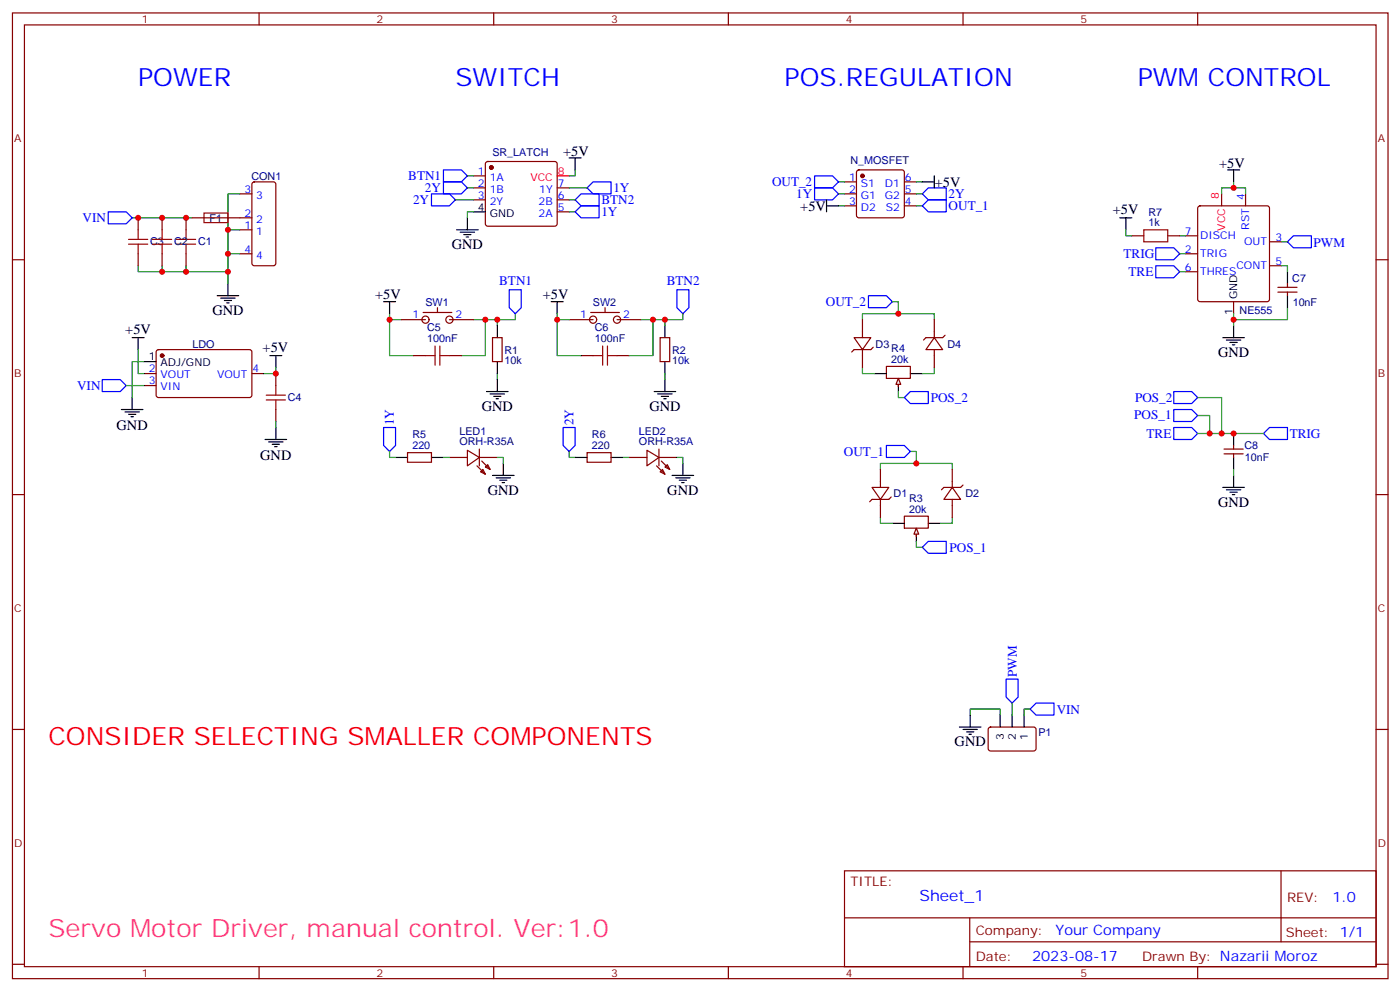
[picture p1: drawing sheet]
<svg xmlns="http://www.w3.org/2000/svg" width="413mm" height="292mm" viewBox="0 0 413 292" stroke-linecap="round" stroke-linejoin="round" font-family="sans-serif">
<g fill="none" stroke="#870000" stroke-width=".35">
<path d="M3.7 3.8h405.3v284.3h-405.3zM7.2 7.3h398.3v277.3h-398.3zM76.3 3.8v3.5M145.5 3.8v3.5M214.6 3.8v3.5M283.8 3.8v3.5M352.9 3.8v3.5M139.5 51.8h3.5M139.5 55.3h3.5M139.5 58.8h3.5M143.3 47.8l.4-.2h19.8l.5 .2 .2 .5v17.6l-.3 .5-.4 .2h-19.8l-.5-.2-.2-.5v-17.6zM164.2 55.3h3.5"/>
<path d="M164.2 58.8h3.5M248.8 53.6h3.6M248.8 57.1h3.6M252.6 50.2l.5-.2h12.7l.5 .2 .2 .5v12.7l-.2 .5-.5 .2h-12.7l-.5-.2-.2-.5v-12.7zM266.5 53.6h3.5M266.5 57.1h3.5M3.7 76.5h3.5M164.2 62.4h3.5M248.8 60.6h3.6M266.5 60.6h3.5M405.5 76.5h3.5M118.3 94.1h7.1"/>
<path d="M124.7 92h8.4M128.9 90.6v1.4M132.4 94.1h7.1M145.1 99.4h2.9v7.1h-2.9zM167.7 94.1h7.1M174.1 92h8.4M178.3 90.6v1.4M181.8 94.1h7.1M194.5 99.4h2.8v7.1h-2.8zM121.8 104.7h3.6M132.4 104.7h3.6M171.2 104.7h3.6"/>
<path d="M181.8 104.7h3.5M3.7 145.6h3.5M266.5 152h7v3.5h-7zM270 156.2v1.8M405.5 145.6h3.5M3.7 214.8h3.5M405.5 214.8h3.5M248.8 256.4h156.7v28.2h-156.7zM377.5 256.4v20.9M248.9 270.2h156.5M285.8 277.3h119.6M285.8 270.2v14.2"/>
<path d="M3.7 283.9h3.5M76.3 284.6v3.5M145.5 284.6v3.5M214.6 284.6v3.5M283.8 284.6v3.5M352.9 284.6v3.5M405.5 283.9h3.5"/>
<circle cx="125.4" cy="94.1" r="1.06"/>
<circle cx="132.4" cy="94.1" r="1.06"/>
<circle cx="174.8" cy="94.1" r="1.06"/>
<circle cx="181.8" cy="94.1" r="1.06"/>
</g>
<g fill="#870000" stroke="#870000" stroke-width=".35">
<circle cx="144.8" cy="49.3" r=".53"/>
<circle cx="254.1" cy="51.8" r=".53"/>
</g>
<g fill="none" stroke="#000" stroke-width=".35">
<path d="M167.7 46.5h3.5M169.5 46.5v3.5M134.5 67.7h6.4M135.6 68.4h4.2M136.7 69.1h2.1M137.4 69.8h.7M137.7 64.1v3.6M139.5 62.4h3.5M113 88.8h3.6M114.8 88.8v3.6M146.5 95.9v3.5M162.4 88.8h3.5"/>
<path d="M164.2 88.8v3.6M195.9 95.9v3.5M143.4 115.3h6.3M144.4 116h4.3M145.5 116.7h2.1M146.2 117.4h.7M146.5 106.5v3.5M146.5 111.8v3.5M192.8 115.3h6.3M193.8 116h4.2M194.9 116.7h2.1M195.6 117.4h.7"/>
<path d="M195.9 106.5v3.5M195.9 111.8v3.5M263 154.1h3.5M270 155.9v3.5M273.5 154.1h3.6"/>
</g>
<path d="M164.2 51.8h3.5" fill="none" stroke="#f00" stroke-width=".35"/>
<path d="M127.1 57.1h5.3l1.8 1.7-1.8 1.8h-5.3zM130.7 50h5.3l1.7 1.8-1.7 1.8h-5.3zM130.7 53.6h5.3l1.7 1.7-1.7 1.8h-5.3zM171.2 57.1h5.3v3.5h-5.3l-1.7-1.8zM173 55.3l1.8-1.7h5.3v3.5h-5.3zM240 55.3h5.3l1.8 1.8-1.8 1.7h-5.3zM271.8 57.1l1.7-1.8h5.3v3.5h-5.3zM169.5 62.4l1.7-1.8h5.3v3.5h-5.3zM150.1 85.3h3.5v5.3l-1.8 1.8-1.7-1.8zM199.5 85.3h3.5v5.3l-1.8 1.8-1.7-1.8z" fill="none" stroke="#00f" stroke-width=".35"/>
<g fill="none" stroke="#008700" stroke-width=".35">
<path d="M134.2 58.8h5.3M137.7 51.8h1.8M137.7 55.3h1.8M167.7 58.8h1.8M167.7 55.3h5.3M169.5 50v1.8h-1.8M247.1 57.1h1.7M247.1 53.6h1.7M270 57.1h1.8M270 53.6h1.8M139.5 62.4h-1.8v1.7M167.7 62.4h1.8"/>
<path d="M247.1 60.6h1.7M270 60.6h1.8M114.8 94.1v10.6h7M114.8 92.4v1.7h3.5M139.5 94.1h3.5v10.6h-7M143 94.1h3.5v1.8M151.8 92.4v1.7h-5.3M164.2 92.4v1.7h3.5M164.2 94.1v10.6h7M188.9 94.1h3.5v10.6h-7.1M192.4 94.1h3.5v1.8M201.2 92.4v1.7h-5.3"/>
<path d="M146.5 110v1.8M195.9 110v1.8"/>
</g>
<path d="M125.4 104.7h2.8M128.2 101.9v5.6M129.6 104.7h2.8M129.6 101.9v5.6M174.8 104.7h2.8M177.6 101.9v5.6M179 101.9v5.6M179 104.7h2.8" fill="none" stroke="#a10000" stroke-width=".35"/>
<path d="M270 155.5l.7 1.8h-1.4z" fill="#f0f0f0" stroke="#870000" stroke-width=".35"/>
<path d="M257.7 110h3.5M264.7 111.8v3.5M268.3 110h3.5" fill="none" stroke="#000" stroke-width=".35"/>
<path d="M261.2 107.9h7.1v3.5h-7.1zM264.7 112.1v1.8" fill="none" stroke="#870000" stroke-width=".35"/>
<path d="M264.7 111.4l.7 1.8h-1.4z" fill="#f0f0f0" stroke="#870000" stroke-width=".35"/>
<g fill="none" stroke="#008700" stroke-width=".35">
<path d="M70.7 57.1h-3.5v10.6M363.5 53.6v1.7h-3.5v1.8M363.5 55.3h3.5v1.8M38.9 64.1h17.7M40.7 78.2v1.8h7.1M47.8 78.2v1.8h7v-1.8M67.2 74.7h3.5M70.7 67.7h-3.5v15.8M331.8 67.7v1.7h1.7M347.6 69.4h1.8M347.6 74.7h1.8M377.6 78.2h1.8v1.8"/>
<path d="M377.6 71.2h1.8M54.8 80h12.4M263 88.8h1.7v3.6h10.6v1.7M264.7 92.4h-10.6v1.7M347.6 80h1.8M363.5 92.4v3.5M379.4 90.6v3.5h-15.9M37.2 113.5h5.3M40.7 102.9v7.1h1.8M42.5 106.5h-3.6v10.6M81.3 108.2v1.8h-3.5M254.1 108.2v1.8h3.6"/>
<path d="M264.7 115.3v1.8h1.8M275.3 108.2v1.8h-3.5M352.9 117.1h7.1v10.5M81.3 124.1v1.8M114.8 132.9v1.8h1.8M130.7 134.7h1.7M146.5 134.7h1.8v1.8M167.7 132.9v1.8h1.8M183.6 134.7h1.7M199.5 134.7h1.7v1.8M268.3 132.9h1.7v3.6h10.6v1.7M270 136.5h-10.6v1.7"/>
<path d="M352.9 127.6h19.4M352.9 122.3h3.5v5.3M363.5 138.2v1.8M259.4 152.3v1.8h3.6M270 159.4v1.7h1.8M280.6 152.3v1.8h-3.5M285.9 210.5v-1.7h8.8v1.7M298.2 207v3.5M303.5 208.8h-1.7v1.7"/>
</g>
<g fill="none" stroke="#00f" stroke-width=".35">
<path d="M240 51.8h5.3l1.8 1.8-1.8 1.7h-5.3zM31.9 62.4h5.3l1.7 1.7-1.7 1.8h-5.3zM271.8 60.6l1.7-1.8h5.3v3.6h-5.3zM340.6 78.2h5.3l1.7 1.8-1.7 1.8h-5.3zM340.6 73h5.3l1.7 1.7-1.7 1.8h-5.3zM379.4 71.2l1.7-1.8h5.3v3.6h-5.3zM255.9 87.1h5.3l1.8 1.7-1.8 1.8h-5.3zM30.1 111.8h5.3l1.8 1.7-1.8 1.8h-5.3zM266.5 117.1l1.8-1.8h5.2v3.5h-5.2zM345.9 115.3h5.3l1.7 1.8-1.7 1.7h-5.3zM113 125.9h3.6v5.3l-1.8 1.7-1.8-1.7zM165.9 125.9h3.6v5.3l-1.8 1.7-1.8-1.7z"/>
<path d="M261.2 131.2h5.3l1.8 1.7-1.8 1.8h-5.3zM345.9 120.6h5.3l1.7 1.7-1.7 1.8h-5.3zM345.9 125.9h5.3l1.7 1.7-1.7 1.8h-5.3zM372.3 127.6l1.8-1.7h5.3v3.5h-5.3zM271.8 161.1l1.7-1.7h5.3v3.5h-5.3zM296.5 200h3.5v5.2l-1.8 1.8-1.7-1.8zM303.5 208.8l1.8-1.8h5.3v3.5h-5.3z"/>
</g>
<g fill="none" stroke="#870000" stroke-width=".35">
<path d="M70.7 57.1h3.5M74.5 53.8l.4-.2h5.7l.6 .4 .1 23.5-.5 .7h-5.9l-.6-.4-.1-23.5zM360 57.1v3.5M367 57.1v3.5M40.7 64.1v3.6M40.7 74.7v3.5M47.8 64.1v3.6M47.8 74.7v3.5M54.8 64.1v3.6M54.8 74.7v3.5M56.6 64.1h17.6M70.7 74.7h3.5"/>
<path d="M70.7 67.7h3.5M333.5 69.4h3.5M344.1 69.4h3.5M349.4 69.4h3.5M349.4 74.7h3.5M353.2 60.8l.4-.2h19.8l.5 .2 .2 .5v26.8l-.2 .5-.5 .2h-19.8l-.5-.2-.2-.5v-26.8zM374.1 78.2h3.5M374.1 71.2h3.5M251.7 99.4h4.9l-2.5 3.5zM254.1 94.1v5.3M275.3 99.4l2.5 3.5h-5zM275.3 94.1v5.3"/>
<path d="M278.5 98.7l-.7 .7h-5l-.7 .7M349.4 80h3.5M363.5 88.8v3.6M376.6 86h5.6M376.6 84.6h5.6M379.4 83.5v1.1M379.4 86v1.1M42.5 110h3.5M42.5 113.5h3.5M46.2 103.1l.5-.2 27.1 .1 .4 .6v13l-.7 .5-27.1-.1-.4-.7v-12.7zM74.2 110h3.6M81.3 110v3.5"/>
<path d="M254.1 102.9v5.3M257.3 102.2l-.7 .7h-4.9l-.7 .7M275.3 102.9v5.3M81.3 120.6v3.5M120.1 133.3h7v2.8h-7zM132.4 134.7h5.3M137.7 132.6l3.6 2.1-3.6 2.5zM140.5 137.2l2.5 2.4M141.3 134.7h5.2M141.3 132.2v5M142 135.7l2.4 2.5M142.3 138.2l.7 1.4-1.4-.7z"/>
<path d="M143 137.5l.7-.7 .7 1.4zM173 133.3h7.1v2.8h-7.1zM185.3 134.7h5.3M190.6 132.6l3.6 2.1-3.6 2.5zM193.5 137.2l2.4 2.4M194.2 134.7h5.3M194.2 132.2v5M194.9 135.7l2.4 2.5M195.2 138.2l.7 1.4-1.4-.7zM195.9 137.5l.7-.7 .7 1.4zM259.4 138.2v5.3M280.6 138.2v5.3"/>
<path d="M360.7 133.6h5.6M360.7 132.2h5.6M363.5 131.2v1M363.5 133.6v1.1M257 143.5h4.9l-2.5 3.5zM259.4 147v5.3M262.6 146.3l-.7 .7h-4.9l-.7 .7M280.6 143.5l2.5 3.5h-5zM280.6 147v5.3M283.8 142.8l-.7 .7h-5l-.7 .7M291.4 214.3l.5-.2h13l.4 .7-.1 5.9-.6 .4h-13l-.4-.7v-5.6z"/>
</g>
<g fill="none" stroke="#000" stroke-width=".35">
<path d="M243.6 58.8v3.6M271.8 53.6h3.5M275.3 51.8v3.5M361.7 50h3.6M363.5 50v3.6M243.6 60.6h3.5M330 64.1h3.5M331.8 64.1v3.6M38.9 99.4h3.6M40.7 99.4v3.5M64 87.1h6.3M65.1 87.8h4.2"/>
<path d="M66.1 88.5h2.1M66.8 89.2h.7M67.2 83.5v3.6M360.3 99.4h6.4M363.5 95.9v3.5M379.4 80v3.5M379.4 87.1v3.5M38.9 117.1v3.5M42.5 106.5h3.5M79.5 104.7h3.5M81.3 104.7v3.5M361.4 100.1h4.2"/>
<path d="M362.4 100.8h2.2M363.1 101.5h.8M35.8 120.6h6.3M36.8 121.3h4.3M37.9 122h2.1M38.6 122.7h.7M78.1 129.4h6.4M79.2 130.1h4.2M80.2 130.8h2.1M80.9 131.5h.7M81.3 125.9v3.5M116.6 134.7h3.5"/>
<path d="M127.1 134.7h3.6M145.1 140h6.4M148.3 136.5v3.5M169.5 134.7h3.5M180.1 134.7h3.5M198 140h6.4M201.2 136.5v3.5M363.5 127.6v3.6M363.5 134.7v3.5M363.5 140v3.5M146.2 140.7h4.2M147.2 141.4h2.2"/>
<path d="M148 142.1h.7M199.1 140.7h4.2M200.2 141.4h2.1M200.9 142.1h.7M360.3 143.5h6.4M361.4 144.2h4.2M362.4 144.9h2.2M363.1 145.6h.8M282.7 214.1h6.4M283.8 214.8h4.2M284.8 215.5h2.1M285.5 216.2h.7"/>
<path d="M285.9 210.5v3.6M294.7 210.5v3.6M298.2 210.5v3.6M301.8 210.5v3.6"/>
</g>
<g fill="none" stroke="#a10000" stroke-width=".35">
<path d="M37.9 71.9h5.6M37.9 70.5h5.6M40.7 67.7v2.8M40.7 71.9v2.8M44.9 71.9h5.7M44.9 70.5h5.7M47.8 67.7v2.8M47.8 71.9v2.8M52 71.9h5.6M52 70.5h5.6M54.8 67.7v2.8M54.8 71.9v2.8"/>
<path d="M60.1 62.7h7.1v2.8h-7.1zM337 67.7h7.1v3.5h-7.1zM78.5 117.8h5.6M78.5 116.3h5.6M81.3 113.5v2.8M81.3 117.8v2.8"/>
</g>
<circle cx="47.8" cy="104.7" r=".53" fill="#870000" stroke="#870000" stroke-width=".35"/>
<g fill="#c00">
<circle cx="164.2" cy="94.1" r=".88"/>
<circle cx="192.4" cy="94.1" r=".88"/>
<circle cx="195.9" cy="94.1" r=".88"/>
<circle cx="146.5" cy="94.1" r=".88"/>
<circle cx="143" cy="94.1" r=".88"/>
<circle cx="114.8" cy="94.1" r=".88"/>
<circle cx="270" cy="136.5" r=".88"/>
<circle cx="264.7" cy="92.4" r=".88"/>
<circle cx="363.5" cy="55.3" r=".88"/>
<circle cx="363.5" cy="94.1" r=".88"/>
<circle cx="356.4" cy="127.6" r=".88"/>
<circle cx="360" cy="127.6" r=".88"/>
<circle cx="363.5" cy="127.6" r=".88"/>
<circle cx="81.3" cy="110" r=".88"/>
<circle cx="47.8" cy="80" r=".88"/>
<circle cx="47.8" cy="64.1" r=".88"/>
<circle cx="54.8" cy="64.1" r=".88"/>
<circle cx="40.7" cy="64.1" r=".88"/>
<circle cx="67.2" cy="74.7" r=".88"/>
<circle cx="67.2" cy="67.7" r=".88"/>
<circle cx="67.2" cy="80" r=".88"/>
<circle cx="54.8" cy="80" r=".88"/>
</g>
<g font-size="7.4" fill="#00f">
<text x="40.7" y="25.3">POWER</text>
<text x="134.2" y="25.3">SWITCH</text>
<text x="231.2" y="25.3">POS.REGULATION</text>
<text x="335.3" y="25.3">PWM CONTROL</text>
</g>
<text font-size="7.4" fill="#f00" x="14.3" y="219.4">CONSIDER SELECTING SMALLER COMPONENTS</text>
<text font-size="7.4" fill="#f39" x="14.3" y="275.8">Servo Motor Driver, manual control. Ver:1.0</text>
<text font-size="4.6" fill="#00f" x="270.9" y="265.4">Sheet_1</text>
<g font-size="4.2">
<text x="165.9" y="45.8">+5V</text>
<text x="359.3" y="49.3">+5V</text>
<text x="275.5" y="55">+5V</text>
<text x="235.8" y="62">+5V</text>
<text x="327.9" y="63.1">+5V</text>
<text x="133.1" y="73.3">GND</text>
<text x="110.6" y="88.1">+5V</text>
<text x="159.9" y="88.1">+5V</text>
<text x="62.6" y="92.7">GND</text>
<text x="36.9" y="98.3">+5V</text>
<text x="77.4" y="103.5">+5V</text>
<text x="358.9" y="105.1">GND</text>
<text x="142" y="120.9">GND</text>
<text x="191.3" y="120.9">GND</text>
<text x="34.4" y="126.7">GND</text>
<text x="76.7" y="135.5">GND</text>
<text x="143.7" y="145.6">GND</text>
<text x="196.6" y="145.6">GND</text>
<text x="358.9" y="149.2">GND</text>
<text x="281.3" y="219.7">GND</text>
</g>
<g font-size="4.2" fill="#00f">
<text x="392.6" y="265.7">1.0</text>
<text x="311" y="275.2">Your Company</text>
<text x="304.1" y="283">2023-08-17</text>
</g>
<g font-size="3.9" fill="#00f">
<text x="120.3" y="53">BTN1</text>
<text x="125.2" y="56.6">2Y</text>
<text x="180.7" y="56.7">1Y</text>
<text x="227.5" y="54.8">OUT_2</text>
<text x="234.6" y="58.3">1Y</text>
<text x="279.5" y="58.3">2Y</text>
<text x="24.3" y="65.4">VIN</text>
<text x="121.7" y="60.1">2Y</text>
<text x="177.2" y="63.7">1Y</text>
<text x="177.2" y="60.2">BTN2</text>
<text x="279.5" y="61.9">OUT_1</text>
<text x="331.1" y="75.9">TRIG</text>
<text x="387.1" y="72.6">PWM</text>
<text x="147.1" y="83.8">BTN1</text>
<text x="196.5" y="83.8">BTN2</text>
<text x="332.6" y="81.2">TRE</text>
<text x="243.4" y="90.1">OUT_2</text>
<text x="22.7" y="114.8">VIN</text>
<text x="274.2" y="118.3">POS_2</text>
<text x="334.5" y="118.3">POS_2</text>
<text x="116.1" y="125.2" transform="rotate(-90 116.1 125.2)">1Y</text>
<text x="169" y="125.2" transform="rotate(-90 169 125.2)">2Y</text>
<text x="334.2" y="123.5">POS_1</text>
<text x="337.9" y="128.9">TRE</text>
<text x="380" y="128.9">TRIG</text>
<text x="248.7" y="134.2">OUT_1</text>
<text x="279.8" y="162.5">POS_1</text>
<text x="299.6" y="199.3" transform="rotate(-90 299.6 199.3)">PWM</text>
<text x="311.4" y="210.1">VIN</text>
</g>
<g font-size="3.9" fill="#800">
<text x="250.6" y="261">TITLE:</text>
<text x="379.2" y="265.7">REV:</text>
<text x="287.5" y="275.2">Company:</text>
<text x="378.9" y="275.8">Sheet: 1/1</text>
<text x="287.5" y="282.9">Date:</text>
<text x="336.6" y="282.9">Drawn By: Nazarii Moroz</text>
</g>
<g font-size="3.2" fill="#800">
<text x="41.8" y="6.8">1</text>
<text x="110.9" y="6.8">2</text>
<text x="180.1" y="6.8">3</text>
<text x="249.2" y="6.8">4</text>
<text x="318.3" y="6.8">5</text>
<text x="4.2" y="41.9">A</text>
<text x="406" y="41.9">A</text>
<text x="4.2" y="111.1">B</text>
<text x="406" y="111.1">B</text>
<text x="4.2" y="180.2">C</text>
<text x="406" y="180.2">C</text>
<text x="4.2" y="249.3">D</text>
<text x="406" y="249.3">D</text>
<text x="41.8" y="287.6">1</text>
<text x="110.9" y="287.6">2</text>
<text x="180.1" y="287.6">3</text>
<text x="249.2" y="287.6">4</text>
<text x="318.3" y="287.6">5</text>
</g>
<g font-size="3.2" fill="#000080">
<text x="145.1" y="45.8">SR_LATCH</text>
<text x="74.1" y="52.9">CON1</text>
<text x="250.6" y="48.3">N_MOSFET</text>
<text x="61.7" y="65.3">F1</text>
<text x="338.4" y="63.5">R7</text>
<text x="338.4" y="66.6">1k</text>
<text x="44.2" y="72.2">C3</text>
<text x="51.3" y="72.2">C2</text>
<text x="58.3" y="72.2">C1</text>
<text x="380.8" y="82.9">C7</text>
<text x="125.3" y="90">SW1</text>
<text x="174.7" y="90">SW2</text>
<text x="380.9" y="90">10nF</text>
<text x="365.3" y="92.4">NE555</text>
<text x="125.9" y="100.8">100nF</text>
<text x="125.9" y="97.6">C5</text>
<text x="175.3" y="100.8">100nF</text>
<text x="175.3" y="97.6">C6</text>
<text x="56.7" y="102.4">LDO</text>
<text x="148.7" y="107.2">10k</text>
<text x="148.7" y="104.1">R1</text>
<text x="198" y="107.2">10k</text>
<text x="198" y="104.1">R2</text>
<text x="258" y="102.3">D3</text>
<text x="262.6" y="106.8">20k</text>
<text x="262.6" y="103.6">R4</text>
<text x="279.2" y="102.3">D4</text>
<text x="84.8" y="118.1">C4</text>
<text x="121.5" y="129">R5</text>
<text x="135.4" y="131.2">ORH-R35A</text>
<text x="135.4" y="127.9">LED1</text>
<text x="174.4" y="129">R6</text>
<text x="188.3" y="131.2">ORH-R35A</text>
<text x="188.3" y="127.9">LED2</text>
<text x="121.5" y="132.2">220</text>
<text x="174.4" y="132.2">220</text>
<text x="366.7" y="132.3">C8</text>
<text x="366.8" y="135.8">10nF</text>
<text x="263.3" y="146.4">D1</text>
<text x="267.9" y="147.7">R3</text>
<text x="284.5" y="146.4">D2</text>
<text x="267.9" y="150.9">20k</text>
<text x="306" y="216.7">P1</text>
</g>
<g font-size="3.2" fill="#00f">
<text x="140.8" y="51.4">1</text>
<text x="144.3" y="53.2">1A</text>
<text x="250.2" y="53.2">1</text>
<text x="266.7" y="53.2">6</text>
<text x="72" y="56.7">3</text>
<text x="75.5" y="58.5">3</text>
<text x="140.8" y="55">2</text>
<text x="140.8" y="58.5">3</text>
<text x="144.3" y="56.7">1B</text>
<text x="158.9" y="56.7">1Y</text>
<text x="164.4" y="58.5">6</text>
<text x="164.4" y="55">7</text>
<text x="250.2" y="56.7">2</text>
<text x="253.7" y="55">S1</text>
<text x="253.7" y="58.5">G1</text>
<text x="260.7" y="58.5">G2</text>
<text x="260.7" y="55">D1</text>
<text x="266.7" y="56.7">5</text>
<text x="366.7" y="58.8" transform="rotate(-90 366.7 58.8)">4</text>
<text x="72" y="63.8">2</text>
<text x="75.5" y="65.5">2</text>
<text x="144.3" y="60.3">2Y</text>
<text x="158.7" y="60.3">2B</text>
<text x="158.7" y="63.8">2A</text>
<text x="164.4" y="62">5</text>
<text x="250.2" y="60.3">3</text>
<text x="253.7" y="62">D2</text>
<text x="261" y="62">S2</text>
<text x="266.7" y="60.3">4</text>
<text x="72" y="67.3">1</text>
<text x="75.5" y="69.1">1</text>
<text x="349.1" y="69.1">7</text>
<text x="353.6" y="70.5">DISCH</text>
<text x="368.1" y="67.6" transform="rotate(-90 368.1 67.6)">RST</text>
<text x="375.8" y="70.8">3</text>
<text x="72" y="74.4">4</text>
<text x="75.5" y="76.1">4</text>
<text x="349.1" y="74.4">2</text>
<text x="353.6" y="75.8">TRIG</text>
<text x="366.6" y="72.2">OUT</text>
<text x="375.8" y="77.9">5</text>
<text x="349.1" y="79.7">6</text>
<text x="353.6" y="81.1">THRES</text>
<text x="364.3" y="79.3">CONT</text>
<text x="121.6" y="93.8">1</text>
<text x="134.2" y="93.8">2</text>
<text x="171" y="93.8">1</text>
<text x="183.6" y="93.8">2</text>
<text x="43.8" y="109.6">2</text>
<text x="43.8" y="113.2">3</text>
<text x="47.3" y="111.4">VOUT</text>
<text x="64" y="111.4">VOUT</text>
<text x="74.4" y="109.6">4</text>
<text x="47.3" y="114.9">VIN</text>
</g>
<g font-size="3.2" fill="#f00">
<text x="156.3" y="53.2">VCC</text>
<text x="164.4" y="51.4">8</text>
<text x="359.2" y="58.7" transform="rotate(-90 359.2 58.7)">8</text>
<text x="361" y="67.9" transform="rotate(-90 361 67.9)">VCC</text>
</g>
<g font-size="3.2">
<text x="140.8" y="62">4</text>
<text x="144.3" y="63.8">GND</text>
<text x="364.6" y="88.1" transform="rotate(-90 364.6 88.1)">GND</text>
<text x="363.1" y="92.6" transform="rotate(-90 363.1 92.6)">1</text>
<text x="43.8" y="106.1">1</text>
<text x="47.3" y="107.9">ADJ/GND</text>
<text x="295.8" y="217.8" transform="rotate(-90 295.8 217.8)">3</text>
<text x="299.3" y="217.8" transform="rotate(-90 299.3 217.8)">2</text>
<text x="302.8" y="217.8" transform="rotate(-90 302.8 217.8)">1</text>
</g>
</svg>
